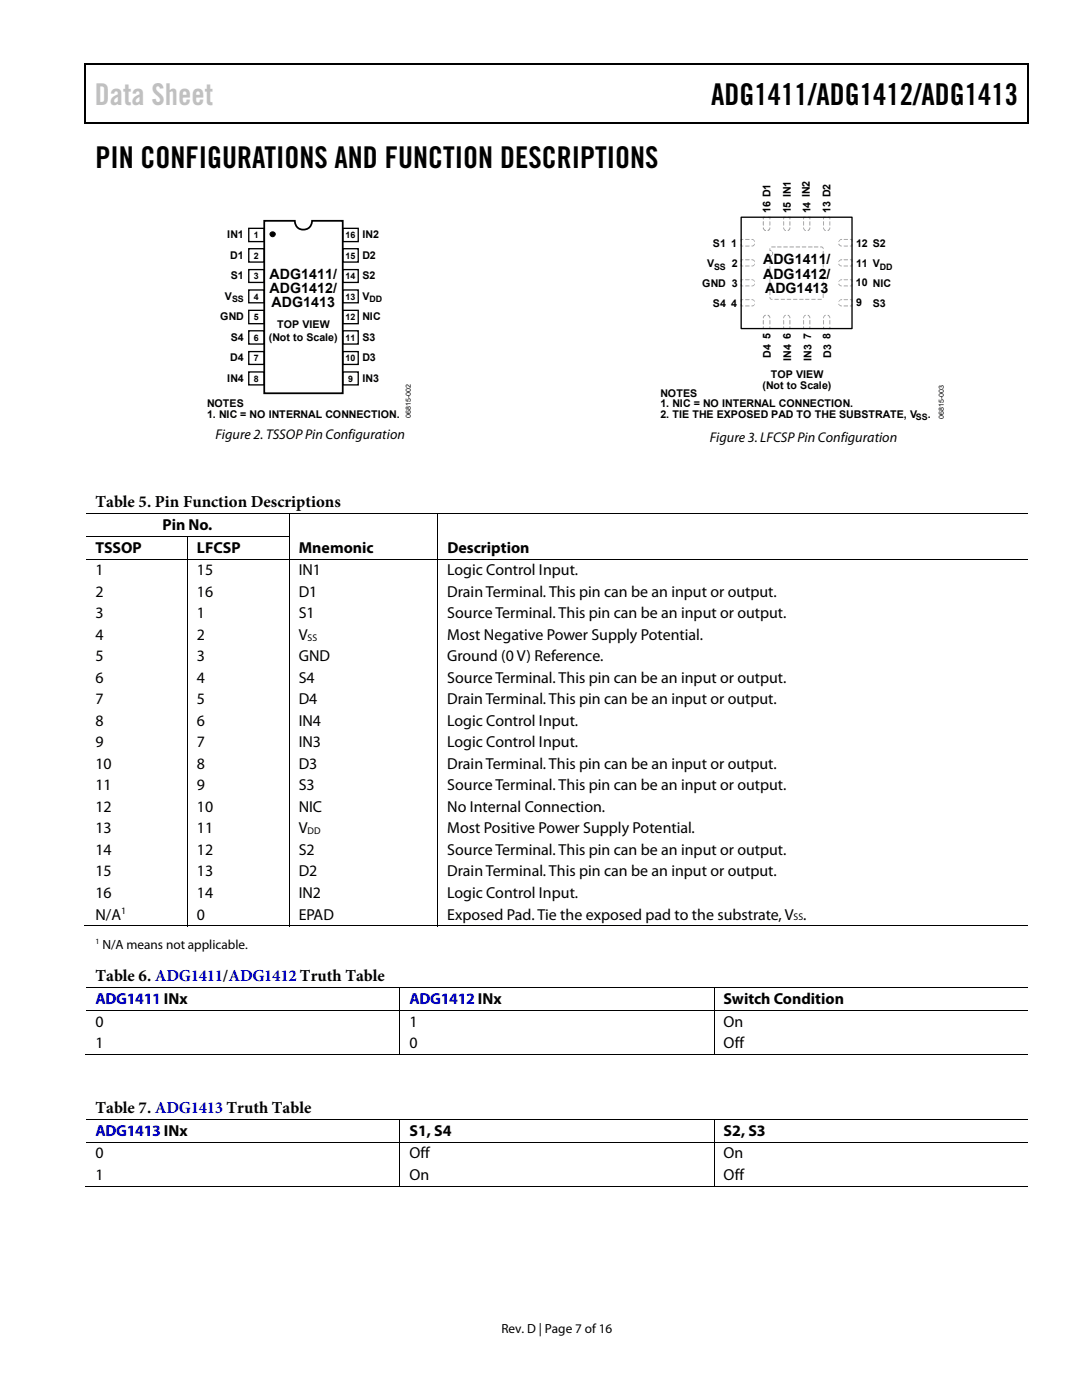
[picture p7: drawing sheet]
<svg xmlns="http://www.w3.org/2000/svg" width="216mm" height="279mm" viewBox="0 0 216 279" stroke-linecap="round" stroke-linejoin="round" font-family="sans-serif">
<path d="M16.9 12.7h.2v1h-.2zM205.1 12.7h.2v1h-.2zM205.1 12.7h.2v.3h-.2zM82.3 24.4h.2v.3h-.2zM205.1 24.4h.2v.3h-.2z" fill="#000"/>
<path d="M16.9 12.8h188.2M17 13.7v11M205.2 13.7v11M205.1 24.5h-188.2" fill="none" stroke="#000" stroke-width=".25"/>
<g fill="#fff" stroke="#000" stroke-width=".27">
<path d="M49.6 45.6h3.1v2.6h-3.1z"/>
<path d="M49.6 49.6h3.1v2.7h-3.1z"/>
<path d="M49.6 53.8h3.1v2.6h-3.1z"/>
<path d="M49.6 57.9h3.1v2.5h-3.1z"/>
<path d="M68.4 45.6h3.1v2.6h-3.1z"/>
<path d="M68.4 49.6h3.1v2.7h-3.1z"/>
<path d="M68.4 53.8h3.1v2.6h-3.1z"/>
<path d="M68.4 57.9h3.1v2.5h-3.1z"/>
<path d="M49.6 61.9h3.1v2.7h-3.1z"/>
<path d="M68.4 61.9h3.1v2.7h-3.1z"/>
<path d="M49.6 66h3.1v2.7h-3.1z"/>
<path d="M68.4 66h3.1v2.7h-3.1z"/>
<path d="M49.6 70.2h3.1v2.5h-3.1z"/>
<path d="M68.4 70.2h3.1v2.5h-3.1z"/>
<path d="M49.6 74.2h3.1v2.6h-3.1z"/>
<path d="M68.4 74.2h3.1v2.6h-3.1z"/>
</g>
<path d="M52.7 44.1h6.1a1.73 1.73 0 0 0 1.7 1.7 1.73 1.73 0 0 0 1.8-1.7h6.1v34.4h-15.7z" fill="#fff"/>
<path d="M52.7 44.1h6.1a1.73 1.73 0 0 0 1.7 1.7 1.73 1.73 0 0 0 1.8-1.7h6.1v34.4h-15.7z" fill="none" stroke="#000" stroke-width=".35"/>
<circle cx="54.4" cy="46.7" r=".5" fill="#010101" stroke="#010101" stroke-width=".2"/>
<path d="M164.3 65.2v.4h.4M165.6 65.2v.4h-.4" fill="none" stroke="#989897" stroke-width=".2"/>
<g fill="#9a9a9a">
<path d="M161.2 65.5h.3v-.3l.2-.1v.6h-.5z"/>
<path d="M160.3 65.1l.1 .1v.3h.4l-.1 .2h-.4z"/>
<path d="M157.5 65.1h.2v.6l-.5-.1v-.1h.3z"/>
<path d="M156.3 65.1l.2 .1v.3h.3l-.1 .2h-.4z"/>
<path d="M153.2 65.5h.3l.1-.4h.1v.6h-.4z"/>
<path d="M152.3 65.1h.1v.4h.3v.1l-.5 .1z"/>
<path d="M165.1 43.3h.6v.5l-.2-.1v-.3z"/>
<path d="M164.3 43.3h.5l-.4 .1-.1 .4z"/>
<path d="M161.2 43.3h.5v.5l-.2-.1v-.3z"/>
<path d="M160.3 43.3h.5l-.4 .1v.4z"/>
<path d="M157.2 43.3h.5v.5h-.2v-.4h-.3z"/>
<path d="M156.3 43.3h.5l-.3 .1-.1 .4z"/>
<path d="M153.2 43.3h.5v.5h-.1l-.1-.4h-.3z"/>
<path d="M152.2 43.3h.5v.1h-.3v.4l-.2-.1z"/>
<path d="M147.8 60.7h.2v.3h.2l.1 .1-.5 .1z"/>
<path d="M147.8 59.7h.5l-.1 .2h-.2l-.1 .4z"/>
<path d="M147.8 56.7h.2v.3h.2l.1 .1-.5 .1z"/>
<path d="M147.8 55.8h.5l-.1 .1h-.2l-.1 .4z"/>
<path d="M147.8 52.7h.2v.3h.3v.2h-.5z"/>
<path d="M147.8 51.8h.5l-.1 .1h-.2l-.1 .4z"/>
<path d="M147.8 48.7h.2v.3h.3v.1l-.5 .1z"/>
<path d="M147.8 47.7h.5v.1l-.3 .1v.3h-.2z"/>
<path d="M169.7 61h.2v-.3h.2v.5l-.5-.1z"/>
<path d="M169.6 59.7h.5v.5h-.2v-.3h-.2z"/>
<path d="M170 56.6l.1 .6-.5-.1 .1-.1h.2z"/>
<path d="M169.6 55.8h.5v.4h-.2v-.3h-.2z"/>
<path d="M170 52.7h.1v.5h-.5v-.2h.3z"/>
<path d="M169.6 51.8h.5v.4h-.2v-.3h-.2z"/>
<path d="M170 48.7h.1v.5h-.4l-.1-.2h.3z"/>
<path d="M169.6 47.8l.5-.1v.5l-.2-.1v-.2z"/>
<path d="M153.6 49.6h.1l-.1 .4h.2l.3 .2-.5-.1z"/>
<path d="M154.1 50.2a.36 .36 0 0 1 0 .7z"/>
<path d="M153.6 51.1l.5-.1-.3 .2-.2-.1v.5z"/>
<path d="M165.5 63.9l.1 .9 .1-.8zM165.2 62.8l-.1 .2 .6 .5-.2-.5zM164.5 63l-.2 .5 .5-.6zM164.3 63.9v.9l.1-.8z"/>
<path d="M161.6 63.9l-.1 .8 .1 .1 .1-.8zM161.2 62.8v.2l.5 .5-.1-.3zM160.5 63l-.2 .5 .5-.6zM160.3 63.9l.1 .9v-.8z"/>
<path d="M157.5 63.9l.1 .9 .1-.8zM157.2 62.8l.3 .7 .2-.1a.59 .59 0 0 0-.5-.6zM156.5 63l-.2 .5 .5-.6zM156.3 63.9l.1 .9 .1-.8z"/>
<path d="M153.6 63.9v.9l.1-.8zM153.2 62.8v.1l.5 .6a.53 .53 0 0 0-.5-.7zM152.5 63l-.2 .5 .5-.6-.1-.1zM152.3 63.9l-.1 .8 .1 .1 .1-.8z"/>
<path d="M165.6 44.2v.8zM165.5 45.4l-.4 .5 .1 .2a.51 .51 0 0 0 .4-.7zM164.3 45.4a.61 .61 0 0 0 .4 .7zM164.3 44.2v.8l.1-.8z"/>
<path d="M161.5 44.2l.1 .8 .1-.8zM161.6 45.4l-.4 .5v.2l.4-.4 .1-.3zM160.3 45.4a.61 .61 0 0 0 .5 .7zM160.3 44.2l.1 .8v-.8z"/>
<path d="M157.5 44.2l.1 .8 .1-.8zM157.5 45.4l-.3 .7a.47 .47 0 0 0 .4-.7zM156.3 45.4a.61 .61 0 0 0 .5 .7zM156.3 44.2l.1 .8 .1-.8z"/>
<path d="M153.6 44.2v.8l.1-.8zM153.6 45.4l-.4 .7a.49 .49 0 0 0 .4-.7zM152.3 45.4a.56 .56 0 0 0 .5 .7v-.1zM152.3 44.2v.8l.1-.8z"/>
<path d="M148.7 61l.6 .2 .3-.2zM149.9 61l.1 .1a.53 .53 0 0 0 .6-.5zM150 59.7l.6 .6a.53 .53 0 0 0-.6-.6zM148.7 59.7l.1 .2 .8-.1z"/>
<path d="M148.7 57.1h.9zM149.9 57.1h.1a.45 .45 0 0 0 .5-.5l-.1 .2zM150 55.8l.6 .5a.53 .53 0 0 0-.6-.5zM148.7 55.8l.1 .1 .8-.1z"/>
<path d="M148.7 53l.1 .2 .8-.1zM150 53v.2a.45 .45 0 0 0 .5-.6l-.2 .4zM150 51.8v.1l.4 .2 .2 .2a.53 .53 0 0 0-.6-.5zM148.7 51.8l.1 .1h.8z"/>
<path d="M148.7 49l.1 .2 .8-.1zM150 49l-.1 .1a.41 .41 0 0 0 .5 0 .41 .41 0 0 0 .1-.5l-.2 .4zM150 47.7v.1l.3 .1 .2 .4a.48 .48 0 0 0-.5-.6zM148.8 47.7v.2l.8-.1-.1-.1z"/>
<path d="M168.3 61l.6 .2 .3-.2zM167.3 60.6a.52 .52 0 0 0 .7 .5v-.1zM167.5 59.9l-.2 .4 .8-.5-.2-.1zM168.4 59.7v.2l.8-.1z"/>
<path d="M168.3 57.1h.9zM167.3 56.6a.43 .43 0 0 0 .2 .4 .43 .43 0 0 0 .5 .1zM167.5 56l-.2 .3 .8-.5h-.2zM168.4 55.8v.1l.8-.1z"/>
<path d="M168.4 53v.2l.8-.1zM167.3 52.6a.52 .52 0 0 0 .7 .6v-.2zM167.5 51.9l-.2 .4 .8-.4-.2-.1zM168.4 51.8v.1h.8z"/>
<path d="M168.4 49v.2l.8-.1zM167.3 48.7a.59 .59 0 0 0 .7 .4l-.6-.5zM167.6 47.8l-.3 .5 .8-.5zM168.3 47.8h.9z"/>
<path d="M153.9 49.2l.1 .2 .8-.1zM155.1 49.2v.2h.8v-.2zM156.3 49.2l.1 .2h.8v-.2zM157.6 49.2v.2h.8v-.2zM158.8 49.2l.1 .2 .8-.1zM160 49.2l.1 .2 .8-.1zM161.3 49.2v.2l.8-.1zM162.4 49.2l.1 .2h.8v-.2zM163.7 49.2v.2h.3l.3 .3v-.1a.53 .53 0 0 0-.6-.4zM164.2 50.1l.1 .8v-.7zM164.3 51.2v.9zM164.2 52.6l.1 .8v-.8zM164.3 53.7v.9zM164.2 55l.1 .8v-.8zM164.2 56.2l.1 .9v-.8zM164.2 57.4l.1 .9v-.8zM164.3 58.6v.9zM163.2 59.7v.1l.8-.1zM161.9 59.7v.1l.9-.1zM160.7 59.7v.1l.8-.1zM159.5 59.7l.1 .1 .8-.1zM158.3 59.7v.1l.8-.1zM157 59.7l.1 .1 .8-.1zM155.8 59.7l.1 .1 .7-.1zM154.6 59.7v.1l.8-.1zM153.6 59.3a.42 .42 0 0 0 .1 .4 .42 .42 0 0 0 .4 .1zM153.6 58v.9l.1-.8zM153.6 56.8v.9l.1-.8zM153.6 55.6v.9l.1-.9zM153.6 54.4v.8l.1-.8zM153.6 53.1v.9l.1-.8zM153.6 52v.7h.1v-.7z"/>
</g>
<path d="M147.9 43.3h22.1v22.3h-22.1z" fill="none" stroke="#010101" stroke-width=".27"/>
<g fill="none" stroke="#000" stroke-width=".2">
<path d="M17.1 102.5h188M17.1 107h40.7M17.1 111.6h188M37.4 107.1v4.4M37.4 111.7v73.2M57.7 102.6v4.4M57.7 107.1v4.4M57.7 111.7v73.2M87.4 102.6v4.4M87.4 107.1v4.4M87.4 111.7v73.2M16.9 184.8h20.4"/>
<path d="M17.1 197.2h188M37.5 184.8h20.1M57.8 184.8h29.5M79.8 197.3v4.3M87.5 184.8h117.6M142.5 197.3v4.3M16.9 210.5h62.8M17.1 201.7h188M79.8 201.8v8.8M79.9 210.5h62.5M142.5 201.8v8.8M142.6 210.5h62.5"/>
<path d="M16.9 236.7h62.8M17.1 223.4h188M17.1 228h188M79.8 223.5v4.4M79.8 228v8.8M79.9 236.7h62.5M142.5 223.5v4.4M142.5 228v8.8M142.6 236.7h62.5"/>
</g>
<path d="M87.3 107h.2v.1h-.2z" fill="#000"/>
<text font-size="6" fill="#c0c0c0" x="18.9" y="21">Data Sheet</text>
<g font-size="6">
<text x="141.9" y="21">ADG1411/ADG1412/ADG1413</text>
<text x="19" y="33.6">PIN CONFIGURATIONS AND FUNCTION DESCRIPTIONS</text>
</g>
<g font-size="3.3">
<text x="19" y="101.2">Table 5. Pin Function Descriptions</text>
<text x="19" y="195.9">Table 6. ADG1411/ADG1412 Truth Table</text>
<text x="19" y="222.1">Table 7. ADG1413 Truth Table</text>
</g>
<g font-size="3.2">
<text x="32.4" y="105.8">Pin No.</text>
<text x="19" y="110.3">TSSOP</text>
<text x="39.3" y="110.3">LFCSP</text>
<text x="59.6" y="110.3">Mnemonic</text>
<text x="89.3" y="110.3">Description</text>
<text x="19" y="114.8">1</text>
<text x="19" y="119.1">2</text>
<text x="39.3" y="119.1">16</text>
<text x="39.3" y="114.8">15</text>
<text x="59.6" y="119.1">D1</text>
<text x="59.6" y="114.8">IN1</text>
<text x="89.2" y="114.8">Logic Control Input.</text>
<text x="89.2" y="119.1">Drain Terminal. This pin can be an input or output.</text>
<text x="19" y="123.4">3</text>
<text x="39.3" y="123.4">1</text>
<text x="59.6" y="123.4">S1</text>
<text x="89.3" y="123.4">Source Terminal. This pin can be an input or output.</text>
<text x="19" y="127.7">4</text>
<text x="19" y="132">5</text>
<text x="39.3" y="127.7">2</text>
<text x="39.3" y="132">3</text>
<text x="59.6" y="127.7">V</text>
<text x="59.6" y="132">GND</text>
<text x="89.3" y="132">Ground (0 V) Reference.</text>
<text x="89.3" y="127.7">Most Negative Power Supply Potential.</text>
<text x="19" y="136.2">6</text>
<text x="39.3" y="136.2">4</text>
<text x="59.6" y="136.2">S4</text>
<text x="89.3" y="136.2">Source Terminal. This pin can be an input or output.</text>
<text x="19" y="140.5">7</text>
<text x="39.3" y="140.5">5</text>
<text x="59.6" y="140.5">D4</text>
<text x="89.2" y="140.5">Drain Terminal. This pin can be an input or output.</text>
<text x="19" y="144.8">8</text>
<text x="19" y="149.1">9</text>
<text x="39.3" y="144.8">6</text>
<text x="39.3" y="149.1">7</text>
<text x="59.6" y="144.8">IN4</text>
<text x="59.6" y="149.1">IN3</text>
<text x="89.2" y="144.8">Logic Control Input.</text>
<text x="89.2" y="149.1">Logic Control Input.</text>
<text x="19" y="153.4">10</text>
<text x="39.3" y="153.4">8</text>
<text x="59.6" y="153.4">D3</text>
<text x="89.2" y="153.4">Drain Terminal. This pin can be an input or output.</text>
<text x="19" y="157.7">11</text>
<text x="39.3" y="157.7">9</text>
<text x="59.6" y="157.7">S3</text>
<text x="89.3" y="157.7">Source Terminal. This pin can be an input or output.</text>
<text x="19" y="162">12</text>
<text x="19" y="166.3">13</text>
<text x="39.3" y="162">10</text>
<text x="39.3" y="166.3">11</text>
<text x="59.6" y="162">NIC</text>
<text x="59.6" y="166.3">V</text>
<text x="89.2" y="162">No Internal Connection.</text>
<text x="89.3" y="166.3">Most Positive Power Supply Potential.</text>
<text x="19" y="170.6">14</text>
<text x="39.3" y="170.6">12</text>
<text x="59.6" y="170.6">S2</text>
<text x="89.3" y="170.6">Source Terminal. This pin can be an input or output.</text>
<text x="19" y="174.9">15</text>
<text x="19" y="179.2">16</text>
<text x="39.3" y="174.9">13</text>
<text x="39.3" y="179.2">14</text>
<text x="59.6" y="174.9">D2</text>
<text x="59.6" y="179.2">IN2</text>
<text x="89.2" y="179.2">Logic Control Input.</text>
<text x="89.2" y="174.9">Drain Terminal. This pin can be an input or output.</text>
<text x="19" y="183.5">N/A</text>
<text x="39.3" y="183.5">0</text>
<text x="59.6" y="183.5">EPAD</text>
<text x="89.2" y="183.5">Exposed Pad. Tie the exposed pad to the substrate, V .</text>
<text x="144.4" y="200.4">Switch Condition</text>
<text x="19" y="204.9">0</text>
<text x="19" y="209.2">1</text>
<text x="81.7" y="204.9">1</text>
<text x="81.7" y="209.2">0</text>
<text x="144.4" y="204.9">On</text>
<text x="144.4" y="209.2">Off</text>
<text x="81.7" y="226.7">S1, S4</text>
<text x="144.4" y="226.7">S2, S3</text>
<text x="19" y="231.2">0</text>
<text x="81.7" y="231.2">Off</text>
<text x="144.4" y="231.2">On</text>
<text x="19" y="235.5">1</text>
<text x="81.7" y="235.5">On</text>
<text x="144.4" y="235.5">Off</text>
</g>
<g font-size="3.2" fill="#00f">
<text x="19" y="200.4">ADG1411 INx</text>
<text x="81.7" y="200.4">ADG1412 INx</text>
<text x="19" y="226.7">ADG1413 INx</text>
</g>
<g font-size="2.8">
<text x="152.3" y="52.8">ADG1411/</text>
<text x="53.8" y="55.6">ADG1411/</text>
<text x="53.8" y="58.5">ADG1412/</text>
<text x="152.3" y="55.6">ADG1412/</text>
<text x="152.7" y="58.4">ADG1413</text>
<text x="54.2" y="61.3">ADG1413</text>
<text x="43" y="87.6">Figure 2. TSSOP Pin Configuration</text>
<text x="141.6" y="88.2">Figure 3. LFCSP Pin Configuration</text>
</g>
<g font-size="2.6">
<text x="20.4" y="189.3">N/A means not applicable.</text>
<text x="100.1" y="266">Rev. D | Page 7 of 16</text>
</g>
<g font-size="2.1">
<text x="45.4" y="47.5">IN1</text>
<text x="72.3" y="47.5">IN2</text>
<text x="153.8" y="42.5" transform="rotate(-90 153.8 42.5)">16 D1</text>
<text x="157.8" y="42.6" transform="rotate(-90 157.8 42.6)">15 IN1</text>
<text x="161.7" y="42.6" transform="rotate(-90 161.7 42.6)">14 IN2</text>
<text x="165.7" y="42.5" transform="rotate(-90 165.7 42.5)">13 D2</text>
<text x="46" y="51.6">D1</text>
<text x="72.3" y="51.6">D2</text>
<text x="141.1" y="53.2">V</text>
<text x="142.3" y="49.2">S1</text>
<text x="145.9" y="49.2">1</text>
<text x="146" y="53.3">2</text>
<text x="170.8" y="53.3">11 V</text>
<text x="170.8" y="49.3">12 S2</text>
<text x="44.9" y="59.8">V</text>
<text x="46.1" y="55.7">S1</text>
<text x="72.3" y="55.7">S2</text>
<text x="72.3" y="59.8">V</text>
<text x="140.1" y="57.2">GND 3</text>
<text x="170.8" y="57.2">10 NIC</text>
<text x="43.9" y="63.9">GND</text>
<text x="55.3" y="65.4">TOP VIEW</text>
<text x="72.3" y="63.9">NIC</text>
<text x="142.3" y="61.3">S4</text>
<text x="145.9" y="61.2">4</text>
<text x="170.9" y="61.2">9</text>
<text x="174.2" y="61.3">S3</text>
<text x="46.1" y="68">S4</text>
<text x="53.7" y="68">(Not to Scale)</text>
<text x="72.3" y="68">S3</text>
<text x="153.8" y="67.7" transform="rotate(-90 153.8 67.7)">5</text>
<text x="153.8" y="71.4" transform="rotate(-90 153.8 71.4)">D4</text>
<text x="157.8" y="67.7" transform="rotate(-90 157.8 67.7)">6</text>
<text x="157.8" y="72" transform="rotate(-90 157.8 72)">IN4</text>
<text x="161.9" y="67.6" transform="rotate(-90 161.9 67.6)">7</text>
<text x="161.9" y="72" transform="rotate(-90 161.9 72)">IN3</text>
<text x="165.7" y="67.6" transform="rotate(-90 165.7 67.6)">8</text>
<text x="165.9" y="71.4" transform="rotate(-90 165.9 71.4)">D3</text>
<text x="45.4" y="76.2">IN4</text>
<text x="46" y="72.1">D4</text>
<text x="72.3" y="72.1">D3</text>
<text x="72.3" y="76.2">IN3</text>
<text x="152.1" y="77.5">(Not to Scale)</text>
<text x="153.8" y="75.4">TOP VIEW</text>
<text x="41.3" y="81.2">NOTES</text>
<text x="41.3" y="83.4">1. NIC = NO INTERNAL CONNECTION.</text>
<text x="131.8" y="79.1">NOTES</text>
<text x="131.8" y="81.3">1. NIC = NO INTERNAL CONNECTION.</text>
<text x="131.8" y="83.4">2. TIE THE EXPOSED PAD TO THE SUBSTRATE, V</text>
<text x="185.1" y="83.4">.</text>
</g>
<g font-size="1.9">
<text x="61.4" y="127.8">SS</text>
<text x="61.4" y="166.5">DD</text>
<text x="24.2" y="182.5">1</text>
<text x="158.3" y="183.7">SS</text>
</g>
<g font-size="1.8">
<text x="50.7" y="47.5">1</text>
<text x="69" y="47.5">16</text>
<text x="50.7" y="51.6">2</text>
<text x="69" y="51.6">15</text>
<text x="142.5" y="53.8">SS</text>
<text x="175.6" y="53.8">DD</text>
<text x="50.7" y="55.7">3</text>
<text x="50.7" y="59.8">4</text>
<text x="69" y="59.8">13</text>
<text x="69" y="55.7">14</text>
<text x="46.3" y="60.4">SS</text>
<text x="50.7" y="63.9">5</text>
<text x="69" y="63.9">12</text>
<text x="73.7" y="60.4">DD</text>
<text x="50.7" y="68">6</text>
<text x="69" y="68">11</text>
<text x="50.7" y="72.1">7</text>
<text x="50.7" y="76.2">8</text>
<text x="69" y="72.1">10</text>
<text x="69.4" y="76.2">9</text>
<text x="182.8" y="83.9">SS</text>
</g>
<text font-size="1.6" x="19" y="188.4">1</text>
<g font-size="1.4">
<text x="82" y="83.4" transform="rotate(-90 82 83.4)">06815-002</text>
<text x="188.3" y="83.7" transform="rotate(-90 188.3 83.7)">06815-003</text>
</g>
</svg>
